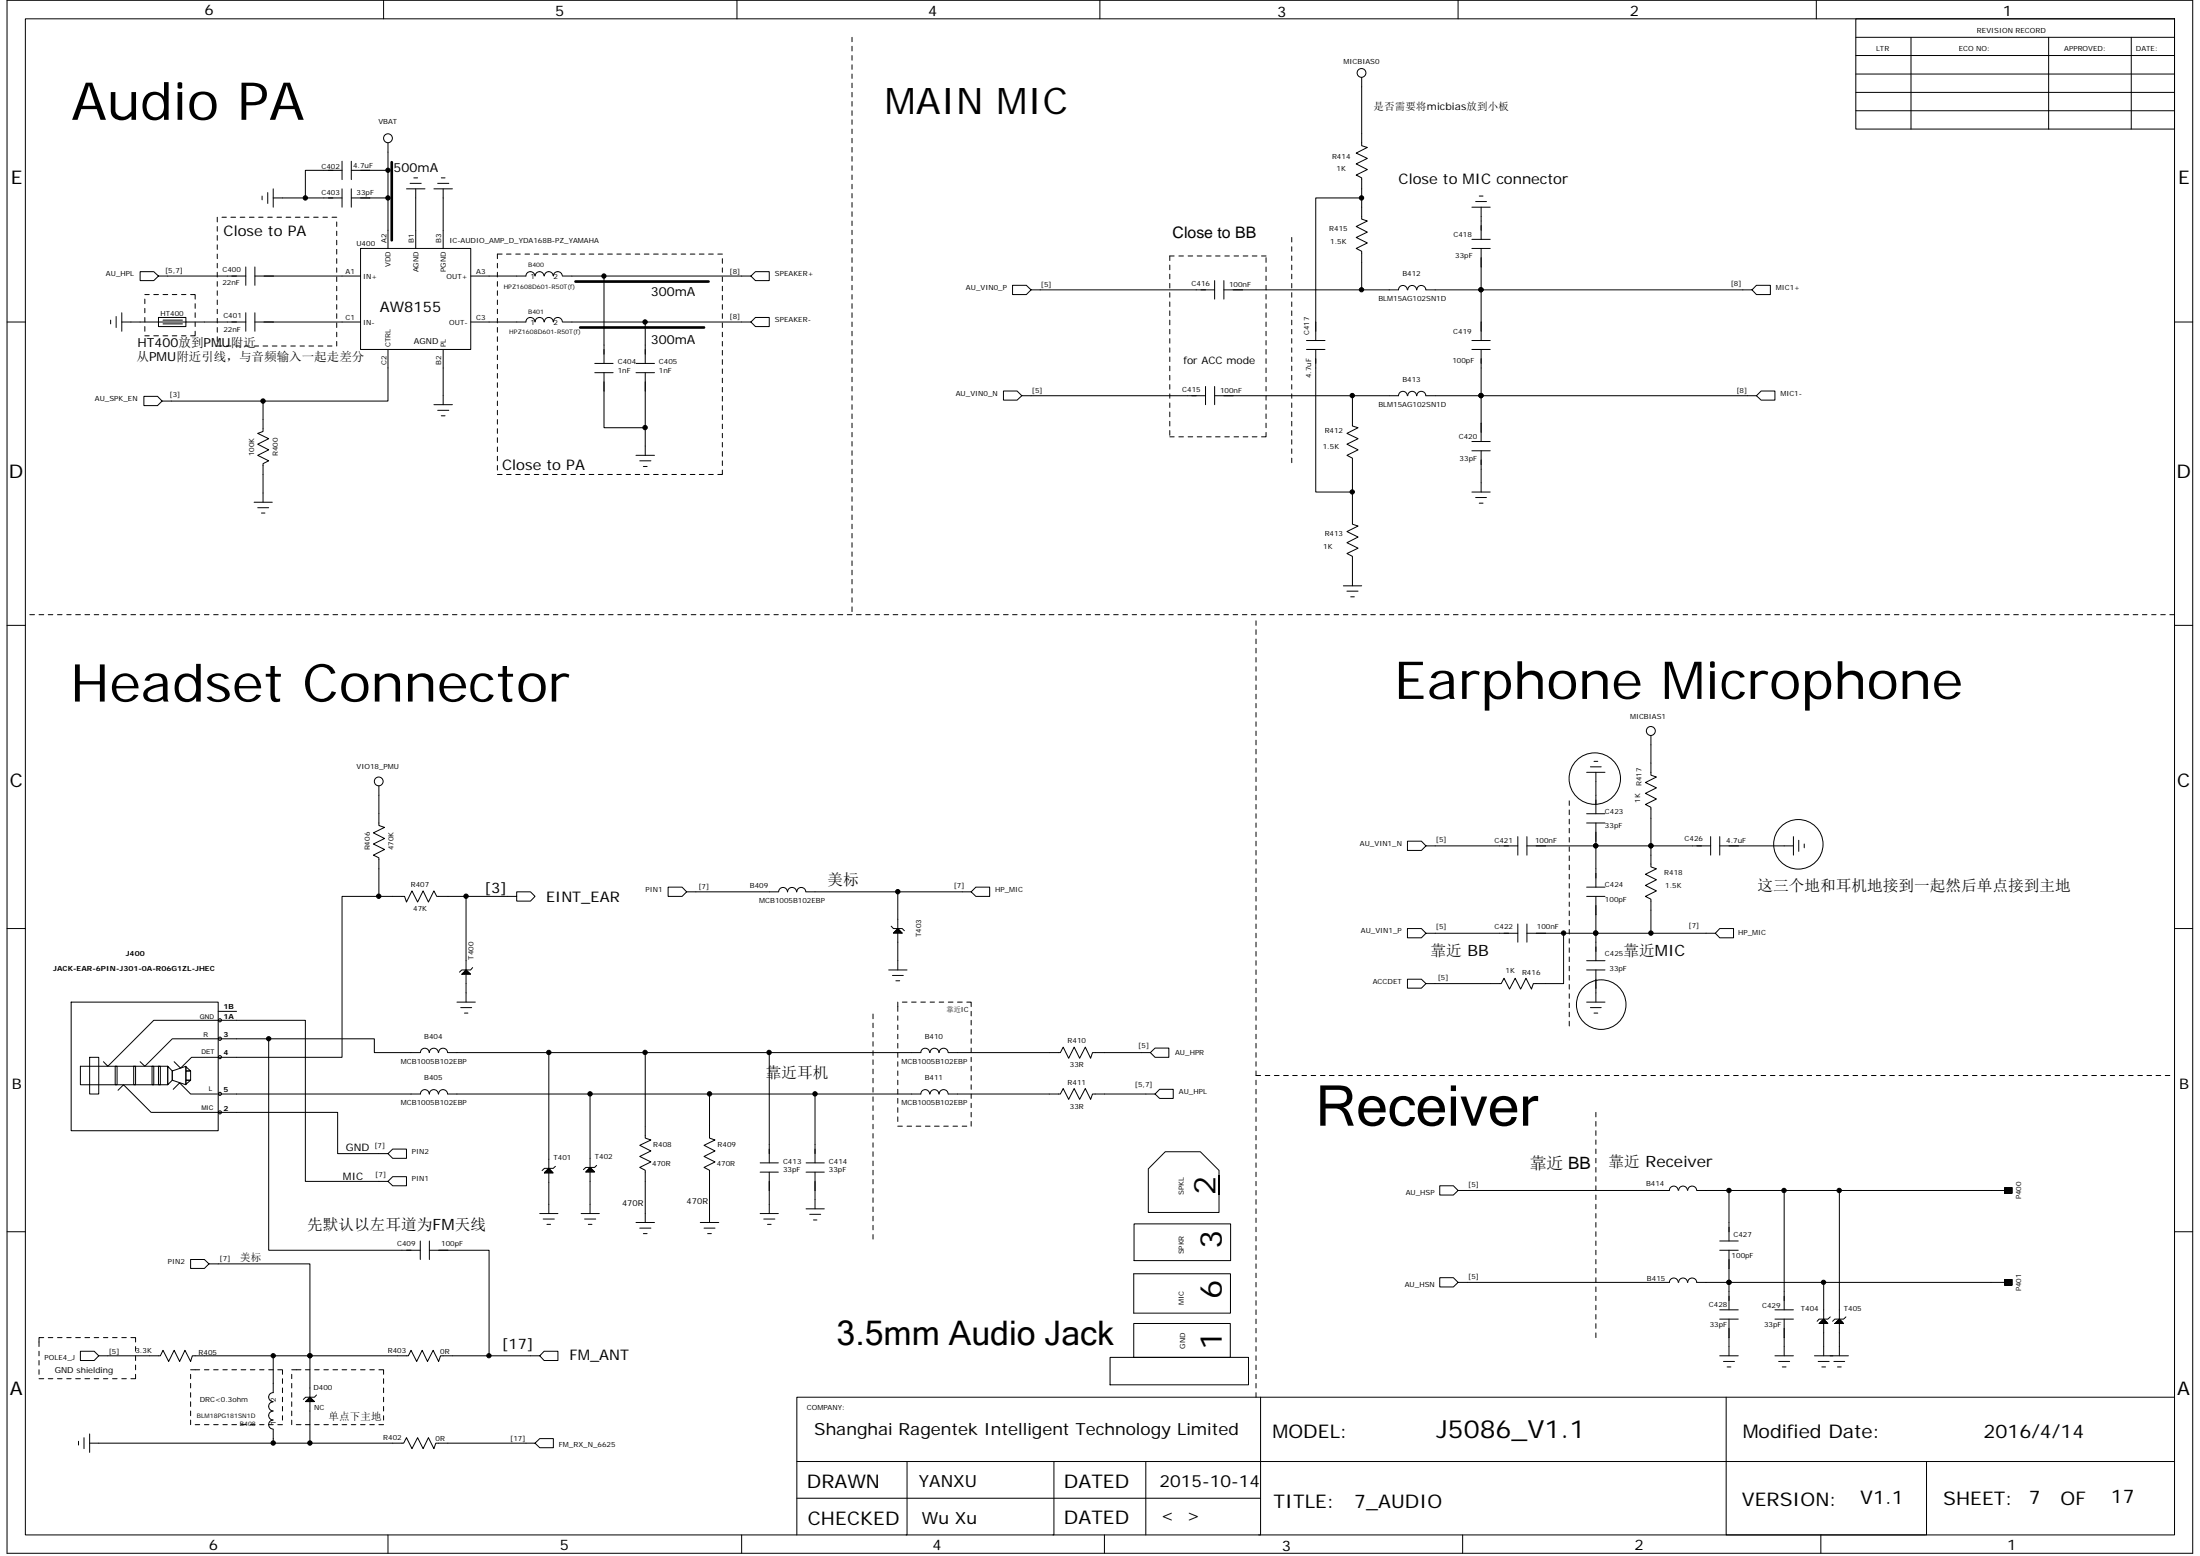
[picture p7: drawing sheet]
<svg xmlns="http://www.w3.org/2000/svg" width="297mm" height="210mm" viewBox="0 0 297 210" stroke-linecap="round" stroke-linejoin="round" font-family="sans-serif">
<g fill="none" stroke="#000" stroke-width=".14">
<path d="M.9 0h295.2v209.6h-295.2zM3.4 2.5h290.2v204.6h-290.2zM51.8 0v2.5M52.4 19.3v3.7h-5M99.5 0v2.5M115 5v.6M115 6.2v.7M115 7.5v.6M115 8.7v.7M115 10v.6M115 11.2v.6M115 12.5v.6"/>
<path d="M115 13.7v.6M115 14.9v.7M115 16.2v.6M115 17.4v.6M115 18.7v.6M115 19.9v.6M148.5 0v2.5M183.9 10.5v9.2l.7 .2-1.5 .8 1.5 .7-1.5 .7 1.5 .8-1.5 .7 .8 .4v2.7h-6.3v19.3M196.9 0v2.5M245.2 0v2.5M250.6 2.5h43v14.9h-43zM250.6 12.5h43"/>
<path d="M250.6 14.9h43M250.6 10h43M250.6 7.5h43M250.6 5h43M258 5v12.4M276.6 5v12.4M287.8 5v12.4M19.6 39.8h.5M20.8 39.8h.6M22 39.8h.6M23.3 39.8h.6M24.5 39.8h.6"/>
<path d="M25.7 39.8h.6v.6M29.3 29.3v.7M29.3 30.6v.6M29.3 31.8v.6M29.3 33v.7M29.3 34.3v.6M29.3 35.5v.7M29.3 36.7v.7M29.3 38v.6M29.3 39.2v.7M30 29.3h.6M31.2 29.3h.6"/>
<path d="M32.4 29.3h.7M33.2 37.3h-11.8l-.6 .6h-1.9v-1.2h1.9l.6 .6M33.2 36v2.5M33.7 29.3h.6M34.4 37.3h14.3M34.4 36v2.5M34.9 29.3h.6M35.4 26.5v.5M36.1 29.3h.7M36.1 26v1.5M36.9 25.5v2.5M36.9 26.7h4.3"/>
<path d="M37.4 29.3h.6M38.6 29.3h.7M39.9 29.3h.6M41.1 29.3h.6M42.4 29.3h.6M43.6 29.3h.6M44.8 29.3h.7M45.5 30v.6M45.5 31.2v.6M45.5 32.4v.6M45.5 33.7v.6M45.5 34.9v.6"/>
<path d="M45.5 36.2v.5M45.5 37.4v.6M45.5 38.6v.6M45.5 39.9v.6M46.2 23h-5v3.7h5M46.2 21.8v2.4M46.2 25.5v2.5M47.4 21.8v2.4M47.4 25.5v2.5M48.7 33.5h14.9v13.7h-14.9zM52.4 23v3.7h-5M52.4 26.7v6.8"/>
<path d="M54.9 25.5h2.5M55.4 24.7h1.5M55.9 24h.5M56.1 25.5v8M58.6 25.5h2.5M59.1 24.7h1.5M59.6 24h.5M59.8 25.5v8M67.2 35.5v.7M67.2 36.7v.7M67.2 38v.6M67.2 39.2v.7"/>
<path d="M67.8 34.3h-.6v.6M68.4 34.3h.6M69.6 34.3h.6M70.9 34.3h.6M71 37.2a.6 .6 0 0 1 .6-.5 .6 .6 0 0 1 .6 .5M71 37.3h-7.4M72.1 34.3h.6M72.3 37.2a.59 .59 0 0 1 .6-.5 .59 .59 0 0 1 .5 .5M73.3 34.3h.7M73.5 37.2a.59 .59 0 0 1 .6-.5 .59 .59 0 0 1 .6 .5 .62 .62 0 0 1 .6-.5 .62 .62 0 0 1 .6 .5M74.6 34.3h.6M75.8 34.3h.7"/>
<path d="M76 37.3h25.4l.6 .6h1.9v-1.2h-1.9l-.6 .6M77.1 34.3h.6M78.3 34.3h.6M79.5 34.3h.7M80.8 34.3h.6M81.6 37.3v11.7M82 34.3h.7M83.3 34.3h.6M84.5 34.3h.6M85.8 34.3h.6M87 34.3h.6M88.2 34.3h.7"/>
<path d="M89.5 34.3h.6M90.7 34.3h.6M92 34.3h.6M93.2 34.3h.6M94.4 34.3h.7M95.7 34.3h.6M96.9 34.3h.6M97.5 34.9v.6M97.5 36.2v.5M97.5 37.4v.6M97.5 38.6v.6M97.5 39.9v.6"/>
<path d="M115 21.1v.7M115 22.4v.6M115 23.6v.6M115 24.9v.6M115 26.1v.6M115 27.3v.7M115 28.6v.6M115 29.8v.6M115 31.1v.6M115 32.3v.6M115 33.5v.7M115 34.8v.6"/>
<path d="M115 36v.7M115 37.3v.6M115 38.5v.6M115 39.8v.6M139.2 39.1l-.6-.6h-1.9v1.3h1.9l.6-.7h24.8M157.9 35.8v.6M157.9 37v.6M157.9 38.2v.7M157.9 39.5v.6M158.5 34.5h-.6v.7M159.2 34.5h.6M160.4 34.5h.6"/>
<path d="M161.6 34.5h.7M162.9 34.5h.6M164 37.9v2.5M164.1 34.5h.6M165.2 39.1h23.6a.59 .59 0 0 1 .6-.6 .59 .59 0 0 1 .6 .6M165.2 37.9v2.5M165.4 34.5h.6M166.6 34.5h.6M167.8 34.5h.7M169.1 34.5h.6M170.3 34.5h.6M170.9 34.8v.6"/>
<path d="M170.9 36v.7M170.9 37.3v.6M170.9 38.5v.6M170.9 39.8v.6M174.4 32v.7M174.4 33.3v.6M174.4 34.5v.7M174.4 35.8v.6M174.4 37v.6M174.4 38.2v.7M174.4 39.5v.6M183.9 26.7v2.9l.7 .2-1.5 .8 1.5 .7-1.5 .7 1.5 .8-1.5 .7 .8 .4v5.2"/>
<path d="M190.1 39.1a.59 .59 0 0 1 .6-.6 .59 .59 0 0 1 .6 .6M191.3 39.1a.6 .6 0 0 1 .6-.6 .6 .6 0 0 1 .6 .6M198.7 32.3h2.5M198.7 33.5h2.5M198.7 28h2.5M199.2 27.2h1.5M199.7 26.5h.5M200 39.1h.1M200 33.5v12.5M200 28v4.3M236.6 39.1l.5-.6h1.9v1.3h-1.9l-.5-.7h-44.1M.9 43.5h2.5"/>
<path d="M14.9 43.2v.5M15.7 42.7v1.5M16.4 42.2v2.5M19.6 40.4v.6M19.6 41.6v.6M19.6 42.8v.7M19.6 44.1v.6M19.6 45.3h.5M20.8 45.3h.6M21.4 42.8h3.7v1.3h-3.7zM22 45.3h.6M22 43.2h2.6"/>
<path d="M22 43.7h2.6M23.3 45.3h.6M24.5 45.3h.6M26.3 41v.6M26.3 42.2v.6M26.3 43.5v.6M26.3 44.7v.6h-.6M29.3 40.5v.6M29.3 41.7v.6M29.3 43v.6M29.3 44.2v.6M29.3 45.4v.7"/>
<path d="M29.3 46.7h.7M30.6 46.7h.6M31.8 46.7h.6M33.1 46.7h.6M33.2 43.5h-16.8M33.2 42.2v2.5M34.3 46.7h.6M34.4 43.5h14.3M34.4 42.2v2.5M35.5 54.1h-13.6l-.6 .6h-1.9v-1.2h1.9l.6 .6M35.5 46.7h.6M36.8 46.7h.6"/>
<path d="M38 46.7h.6M39.3 46.7h.6M40.5 46.7h.6M41.7 46.7h.7M43 46.7h.6M44.2 46.7h.6M45.5 41.1v.6M45.5 42.3v.7M45.5 43.6v.6M45.5 44.8v.6M45.5 46.1v.6M52.4 47.2v6.9h-16.9v4.1l-.7 .3 1.5 .7-1.5 .7 1.5 .8-1.5 .7 1.5 .8-.8 .4v5.2"/>
<path d="M58.6 54.6h2.5M59.1 55.4h1.5M59.6 56.1h.5M59.8 47.2v7.4M67.2 40.5v.6M67.2 41.7v.6M67.2 43v.6M67.2 44.2v.6M67.2 45.4v.7M67.2 46.7v.6M67.2 47.9v.6M67.2 49.2v.6"/>
<path d="M67.2 50.4v.6M67.2 51.6v.7M67.2 52.9v.6M67.2 54.1v.6M67.2 55.4v.6M67.2 56.6v.6M67.2 57.8v.7M67.2 59.1v.6M72.2 43.4a.6 .6 0 0 0-.6-.6 .6 .6 0 0 0-.6 .6l-7.4 .1M72.3 43.4a.59 .59 0 0 1 .6-.6 .59 .59 0 0 1 .5 .6M73.5 43.4a.59 .59 0 0 1 .6-.6 .59 .59 0 0 1 .6 .6 .61 .61 0 0 1 .6-.6 .61 .61 0 0 1 .6 .6M76 43.5h25.4l.6 .6h1.9v-1.3h-1.9l-.6 .7"/>
<path d="M80.3 49h2.5M80.3 50.3h2.5M81.6 50.3v7.4h5.5v-7.4M85.9 49h2.5M85.9 50.3h2.5M87.1 43.5v5.5M87.1 57.7v3.7M97.5 41.1v.6M97.5 42.3v.7M97.5 43.6v.6M97.5 44.8v.6M97.5 46.1v.6"/>
<path d="M97.5 47.3v.6M97.5 48.5v.7M97.5 49.8v.6M97.5 51v.6M97.5 52.3v.6M97.5 53.5v.6M97.5 54.7v.7M97.5 56v.6M97.5 57.2v.6M97.5 58.5v.6M97.5 59.7v.6M115 41v.6"/>
<path d="M115 42.2v.6M115 43.5v.6M115 44.7v.6M115 46v.6M115 47.2v.6M115 48.4v.6M115 49.7v.6M115 50.9v.6M115 52.2v.6M115 53.4v.6M115 54.6v.6M115 55.9v.6"/>
<path d="M115 57.1v.6M115 58.4v.5M115 59.6v.6M138 53.4l-.7-.6h-1.8v1.2h1.8l.7-.6h24.8M157.9 40.7v.7M157.9 42v.6M157.9 43.2v.6M157.9 44.4v.7M157.9 45.7v.6M157.9 46.9v.6M157.9 48.2v.6M157.9 49.4v.6"/>
<path d="M157.9 50.7v.6M157.9 51.9v.6M157.9 53.1v.6M157.9 54.4v.6M157.9 55.6v.6M157.9 56.9v.6M157.9 58.1v.6M157.9 58.9h.6M159.2 58.9h.6M160.4 58.9h.6M161.6 58.9h.7M162.8 52.2v2.4"/>
<path d="M162.9 58.9h.6M164 53.4h24.8a.59 .59 0 0 1 .6-.6 .59 .59 0 0 1 .6 .6M164 52.2v2.4M164.1 58.9h.6M165.4 58.9h.6M166.6 58.9h.6M167.8 58.9h.7M169.1 58.9h.6M170.9 41v.6M170.9 42.2v.6M170.9 43.5v.6M170.9 44.7v.6"/>
<path d="M170.9 46v.6M170.9 47.2v.6M170.9 48.4v.6M170.9 49.7v.6M170.9 50.9v.6M170.9 52.2v.6M170.9 53.4v.6M170.9 54.6v.6M170.9 55.9v.6M170.9 57.1v.6M170.9 58.4v.5h-.6M174.4 40.7v.7"/>
<path d="M174.4 42v.6M174.4 43.2v.6M174.4 44.5v.6M174.4 45.7v.6M174.4 46.9v.6M174.4 48.2v.6M174.4 49.4v.6M174.4 50.7v.6M174.4 51.9v.6M174.4 53.1v.6M174.4 54.4v.6M174.4 55.6v.6"/>
<path d="M174.4 56.9v.6M174.4 58.1v.6M174.4 59.3v.6M176.4 47.2h2.5M176.4 46h2.5M177.6 47.2v19.2h5v4.3l.8 .3-1.5 .7 1.5 .8-1.5 .7 1.5 .8-1.5 .7 .7 .4v4M182.6 53.4v4.1l.8 .2-1.5 .8 1.5 .7-1.5 .7 1.5 .8-1.5 .7 .7 .4v4.6M190.1 53.4a.59 .59 0 0 1 .6-.6 .59 .59 0 0 1 .6 .6M191.3 53.4a.6 .6 0 0 1 .6-.6 .6 .6 0 0 1 .6 .6M198.7 47.2h2.5M198.7 46h2.5M198.7 59.6h2.5"/>
<path d="M200 53.4h.1M200 47.2v12.4M237.1 53.4l.7-.6h1.8v1.2h-1.8l-.7-.6h-44.6M293.6 43.5h2.5M34.3 67.8h2.5M34.8 68.5h1.5M35.3 69.2h.5M67.2 60.3v.6M67.2 61.6v.6M67.2 62.8v.6M67.2 64h.6M68.4 64h.6"/>
<path d="M69.6 64h.6M70.9 64h.6M72.1 64h.6M73.3 64h.7M74.6 64h.6M75.8 64h.7M77.1 64h.6M78.3 64h.6M79.5 64h.7M80.8 64h.6M82 64h.7M83.3 64h.6"/>
<path d="M84.5 64h.6M85.8 64h.6M85.9 61.4h2.5M86.4 62.2h1.5M86.9 62.9h.5M87 64h.6M88.2 64h.7M89.5 64h.6M90.7 64h.6M92 64h.6M93.2 64h.6M94.4 64h.7"/>
<path d="M95.7 64h.6M97.5 60.9v.7M97.5 62.2v.6M97.5 63.4v.6h-.6M115 60.8v.6M115 62.1v.6M115 63.3v.6M115 64.5v.7M115 65.8v.6M115 67v.6M115 68.3v.6M115 69.5v.6"/>
<path d="M115 70.7v.7M115 72v.6M115 73.2v.7M115 74.5v.6M115 75.7v.6M115 76.9v.7M115 78.2v.6M115 79.4v.6M174.4 60.6v.6M174.4 61.8v.6M181.4 79.1h2.5M181.9 79.8h1.5"/>
<path d="M198.7 60.8h2.5M198.7 66.4h2.5M199.2 67.1h1.5M199.7 67.9h.5M200 60.8v5.6M.9 84.4h2.5M4 83h.7M5.3 83h.6M6.5 83h.6M7.8 83h.6M9 83h.6M10.2 83h.7"/>
<path d="M11.5 83h.6M12.7 83h.6M14 83h.6M15.2 83h.6M16.4 83h.7M17.7 83h.6M18.9 83h.7M20.1 83h.7M21.4 83h.6M22.6 83h.7M23.9 83h.6M25.1 83h.6"/>
<path d="M26.3 83h.7M27.6 83h.6M28.8 83h.7M30.1 83h.6M31.3 83h.6M32.6 83h.6M33.8 83h.6M35 83h.6M36.3 83h.6M37.5 83h.6M38.8 83h.6M40 83h.6"/>
<path d="M41.2 83h.6M42.5 83h.6M43.7 83h.6M45 83h.6M46.2 83h.6M47.4 83h.6M48.7 83h.6M49.9 83h.6M51.2 83h.6M52.4 83h.6M53.6 83h.7M54.9 83h.6"/>
<path d="M56.1 83h.6M57.4 83h.6M58.6 83h.6M59.8 83h.7M61.1 83h.6M62.3 83h.6M63.6 83h.6M64.8 83h.6M66 83h.7M67.3 83h.6M68.5 83h.6M69.8 83h.6"/>
<path d="M71 83h.6M72.2 83h.7M73.5 83h.6M74.7 83h.6M76 83h.6M77.2 83h.6M78.5 83h.6M79.7 83h.6M80.9 83h.7M82.2 83h.6M83.4 83h.6M84.6 83h.7"/>
<path d="M85.9 83h.6M87.1 83h.7M88.4 83h.6M89.6 83h.6M90.8 83h.7M92.1 83h.6M93.3 83h.7M94.5 83h.7M95.8 83h.6M97 83h.7M98.3 83h.6M99.5 83h.6"/>
<path d="M100.8 83h.6M102 83h.6M103.2 83h.7M104.5 83h.6M105.7 83h.6M107 83h.6M108.2 83h.6M109.4 83h.6M110.7 83h.6M111.9 83h.6M113.2 83h.6M114.4 83h.6"/>
<path d="M115 80.7v.6M115 81.9v.6M115.6 83h.7M116.9 83h.6M118.1 83h.6M119.4 83h.6M120.6 83h.6M121.8 83h.7M123.1 83h.6M124.3 83h.6M125.6 83h.6M126.8 83h.6"/>
<path d="M128 83h.7M129.3 83h.6M130.5 83h.6M131.8 83h.6M133 83h.6M134.2 83h.7M135.5 83h.6M136.7 83h.6M138 83h.6M139.2 83h.6M140.5 83h.6M141.7 83h.6"/>
<path d="M142.9 83h.6M144.2 83h.6M145.4 83h.6M146.7 83h.6M147.9 83h.6M149.1 83h.7M150.4 83h.6M151.6 83h.6M152.9 83h.6M154.1 83h.6M155.3 83h.7M156.6 83h.6"/>
<path d="M157.8 83h.6M159 83h.7M160.3 83h.6M161.5 83h.7M162.8 83h.6M164 83h.6M165.2 83h.7M166.5 83h.6M167.7 83h.7M168.9 83h.7M169.6 83.8v.6M169.6 85v.6"/>
<path d="M169.6 86.2v.7M169.6 87.5v.6M169.6 88.7v.6M169.6 90v.6M169.6 91.2v.6M169.6 92.4v.7M169.6 93.7v.6M169.6 94.9v.6M169.6 96.2v.6M169.6 97.4v.6M169.6 98.7v.6M169.6 99.9v.6"/>
<path d="M170.2 83h.6M171.4 83h.7M172.7 83h.6M173.9 83h.6M175.2 83h.6M176.4 83h.6M177.6 83h.7M178.9 83h.6M180.1 83h.6M181.4 83h.6M182.4 80.5h.5M182.6 83h.6"/>
<path d="M183.9 83h.6M185.1 83h.6M186.3 83h.6M187.6 83h.6M188.8 83h.6M190 83h.7M191.3 83h.6M192.5 83h.6M193.8 83h.6M195 83h.6M196.2 83h.7M197.5 83h.6"/>
<path d="M198.7 83h.6M200 83h.6M201.2 83h.6M202.5 83h.6M203.7 83h.6M204.9 83h.7M206.2 83h.6M207.4 83h.6M208.7 83h.6M209.9 83h.6M211.1 83h.6M212.4 83h.6"/>
<path d="M213.6 83h.6M214.9 83h.6M216.1 83h.6M217.3 83h.6M218.6 83h.6M219.8 83h.6M221.1 83h.6M222.3 83h.6M222.9 99.3v5.3l.7 .3-1.4 .7 1.4 .7-1.4 .8 1.4 .7-1.4 .8 .7 .3v5.3M223.5 83h.7M224.8 83h.6M226 83h.6"/>
<path d="M227.2 83h.7M228.5 83h.6M229.7 83h.7M231 83h.6M232.2 83h.6M233.4 83h.7M234.7 83h.6M235.9 83h.7M237.1 83h.7M238.4 83h.6M239.6 83h.7M240.9 83h.6"/>
<path d="M242.1 83h.6M243.4 83h.6M244.6 83h.6M245.8 83h.7M247.1 83h.6M248.3 83h.6M249.6 83h.6M250.8 83h.6M252 83h.7M253.3 83h.6M254.5 83h.6M255.8 83h.6"/>
<path d="M257 83h.6M258.3 83h.6M259.5 83h.6M260.7 83h.6M262 83h.6M263.2 83h.6M264.5 83h.6M265.7 83h.6M266.9 83h.7M268.2 83h.6M269.4 83h.6M270.7 83h.6"/>
<path d="M271.9 83h.6M273.1 83h.7M274.4 83h.6M275.6 83h.6M276.9 83h.6M278.1 83h.6M279.3 83h.7M280.6 83h.6M281.8 83h.6M283.1 83h.6M284.3 83h.6M285.5 83h.6"/>
<path d="M286.8 83h.6M288 83h.6M289.3 83h.6M290.5 83h.6M291.7 83h.7M293 83h.6M293.6 84.4h2.5M51.2 106.1v5.3l.7 .3-1.5 .7 1.5 .8-1.5 .7 1.5 .7-1.5 .8 .8 .4v5.2h3.4l.3 .7 .7-1.5 .8 1.5 .7-1.5 .7 1.5 .8-1.5 .4 .8h3.9M169.6 101.1v.6M169.6 102.4v.6M169.6 103.6v.6M169.6 104.9v.6"/>
<path d="M169.6 106.1v.6M169.6 107.3v.6M169.6 108.6v.6M169.6 109.8v.6M169.6 111.1v.6M169.6 112.3v.6M169.6 113.5v.7M169.6 114.8v.6M169.6 116v.6M169.6 117.2v.7M169.6 118.5v.6M169.6 119.7v.7"/>
<path d="M192.5 114.2l-.6-.7h-1.9v1.3h1.9l.6-.6h12.4M204.9 112.9v2.5M206.2 114.2h16.7M206.2 112.9v2.5M211.9 108.1v.6M211.9 109.3v.6M211.9 110.6v.6M211.9 111.8v.6M211.9 113v.6M211.9 114.3v.6M211.9 115.5v.6M211.9 116.7v.7"/>
<path d="M211.9 118v.6M211.9 119.2v.6M214.2 109.8h2.5M214.2 111.1h2.5M214.2 119.7h2.5M214.2 104.2h2.5M214.7 103.5h1.5M215.2 102.7h.5M215.5 104.2v5.6M215.5 111.1v8.6M222.9 114.2v2.8l.7 .2-1.4 .8 1.4 .7-1.4 .8 1.4 .7-1.4 .8 .7 .3v4.6h-7.4M231 114.2h-8.1"/>
<path d="M231 112.9v2.5M232.2 114.2h9.9M232.2 112.9v2.5M242.1 112.9v2.5M242.9 113.4v1.5M243.6 113.9v.5M.9 125.3h2.5M9.6 135.2h19.9v17.4h-19.9zM29.5 136.5h2.4M51.2 121h-5v21.7h-20.3l-1.5 1.4-.9-.8M61.7 135.2h2.5M62.2 136h1.5"/>
<path d="M62.5 131.4h.9v.1M62.5 131.3v.2M62.6 131.5v-.2h.7v.2M62.7 131.5v-.4h.5v.4M62.7 136.7h.5M62.8 131h.3v.5M62.8 131v.5M62.9 130.9l.6 .6h-1.1zM62.9 130.9h.1M62.9 131.5v3.7M63.8 130.6l-.3 .3h-1.1l-.4 .3M69.8 121v.6h1.8l.6-.6-.6-.6h-1.8v.6h-6.9v10.5"/>
<path d="M92.7 120.4l-.6-.7h-1.9v1.3h1.9l.6-.6h1.3M94 120.4h11.1M105.1 120.4a.59 .59 0 0 1 .6-.6 .59 .59 0 0 1 .6 .6 .61 .61 0 0 1 .6-.6 .61 .61 0 0 1 .6 .6M107.6 120.4a.6 .6 0 0 1 .6-.6 .6 .6 0 0 1 .6 .6M108.8 120.4h22.3l.7 .6h1.8v-1.3h-1.8l-.7 .7M117.9 136.8v.7M117.9 138.1v.6M117.9 139.3v.6M120 130.9h2.5M120.3 125l.3 .3h1.2l.3 .3M120.5 131.6h1.5M120.7 125.9v-.1h1v.1"/>
<path d="M120.8 125.9v-.2h.8v.2M121 125.9v-.3h.5v.3M121 132.4h.5M121.1 125.9v-.5h.2v.5M121.2 120.4v10.5M121.2 135.2v1.3M121.2 137.1v.6M121.2 138.3v.6M121.2 139.6v.6M121.2 125.3h.1M121.2 125.3l.6 .6h-1.2zM121.8 135.2h.7"/>
<path d="M123.1 135.2h.6M124.3 135.2h.6M125.6 135.2h.6M126.8 135.2h.6M128 135.2h.7M129.3 135.2h.6M130.5 135.2h.6v.6M131.1 136.5v.6M131.1 137.7v.6M131.1 138.9v.7M169.6 121v.6M169.6 122.2v.6"/>
<path d="M169.6 123.4v.7M169.6 124.7v.6M169.6 125.9v.7M169.6 127.1v.7M169.6 128.4v.6M169.6 129.6v.7M169.6 130.9v.6M169.6 132.1v.6M169.6 133.3v.7M169.6 134.6v.6M169.6 135.8v.7M169.6 137.1v.6"/>
<path d="M169.6 138.3v.6M169.6 139.6v.6M192.5 125.9l-.6-.6h-1.9v1.3h1.9l.6-.7h12.4M204.9 124.7v2.4M206.2 124.7v2.4M206.2 125.9h9.3M211.1 125.9v6.8h-4.1l-.2 .8-.8-1.5-.7 1.5-.7-1.5-.8 1.5-.7-1.5-.4 .7h-10.2l-.6 .7h-1.9v-1.3h1.9l.6 .6M211.9 120.5v.6M211.9 121.7v.6M211.9 122.9v.7M211.9 124.2v.6M211.9 125.4v.6"/>
<path d="M211.9 126.7v.6M211.9 127.9v.6M211.9 129.1v.7M211.9 130.4v.6M211.9 131.6v.7M211.9 132.9v.6M211.9 134.1v.6M211.9 135.4v.6M211.9 136.6v.6M211.9 137.8v.7M214.2 121h2.5M214.2 129.6h2.5"/>
<path d="M214.2 130.9h2.5M214.2 135.2h2.5M214.7 136h1.5M215.2 136.7h.5M215.5 125.9h.1M215.5 121v8.6M215.5 130.9v4.3M231.6 125.9l.6 .7h1.9v-1.3h-1.9l-.6 .6h-8.7M293.6 125.3h2.5M10.9 143.9h11.7v2.5h-11.7zM12.1 142.7h1.2v4.9h-1.2zM14 143.3l.6 .6 6.2-6.2h20.4v21.7h11.2l.6 .6h1.9v-1.2h-1.9l-.6 .6"/>
<path d="M15.6 143.9h.2v2.5h-.2zM15.9 147.1l.8-.7 3.7 3.7h9.3M18.1 143.9h.2v2.5h-.2zM18.9 143.3l.7 .6 3.7-3.7h13v28.5h20.4M20.5 143.9h.3v2.5h-.3zM21.4 143.9h.3v2.5h-.3zM22.6 143.9l.7 .6v1.3l-.7 .6zM23.3 144.5l1.8-.6v2.5l-1.8-.6zM23.4 147l.9-.9 1.4 1.5h3.6M25.1 145.8h.6l-.6 .5zM25.1 144l.6 .5h-.6zM25.1 144.5h.6v1.3h-.6z"/>
<path d="M29.5 150.1h16.1v5.6h6.8l.6 .6h1.9v-1.2h-1.9l-.6 .6M29.5 140h.3v.3l-.1 .1-.2-.1zM36.3 140.2h14.2v1.8h6.2M56.7 147.6h-27.2M56.8 142a.59 .59 0 0 1 .6-.5 .59 .59 0 0 1 .6 .5 .61 .61 0 0 1 .6-.5 .61 .61 0 0 1 .6 .5M56.8 147.6a.59 .59 0 0 1 .6-.6 .59 .59 0 0 1 .6 .6 .61 .61 0 0 1 .6-.6 .61 .61 0 0 1 .6 .6M59.2 142a.6 .6 0 0 1 .6-.5 .6 .6 0 0 1 .6 .5M59.2 147.6a.6 .6 0 0 1 .6-.6 .6 .6 0 0 1 .6 .6M60.5 142h26.6M60.5 147.6h49.5M73.6 158.3v-.1h1v.1M73.7 158.3v-.2h.8v.2"/>
<path d="M73.8 157.9h.5v.4M73.8 157.9v.4M74 157.8h.2v.5M74 157.8v.5M74.1 142v21.8M74.1 157.7l.6 .6h-1.2zM74.1 157.7h.1M75 157.4l-.3 .3h-1.2l-.3 .3M79.2 158.2v-.1h1v.1M79.3 157.9h.7v.3M79.3 157.9v.3M79.4 157.8h.5v.4"/>
<path d="M79.4 157.8v.4M79.5 157.7h.3v.5M79.5 157.6v.6M79.7 147.6v16.2M79.7 157.5l.6 .7h-1.2zM79.7 157.5h.1M80.6 157.3l-.3 .2h-1.2l-.3 .3M87.1 142v11.6l.8 .2-1.5 .8 1.5 .7-1.5 .8 1.5 .7-1.5 .7 .7 .4v7.1M87.1 142h37.2a.59 .59 0 0 1 .6-.5 .59 .59 0 0 1 .6 .5M95.8 147.6v6l.7 .2-1.4 .8 1.4 .7-1.4 .8 1.4 .7-1.4 .7 .7 .4v7.1M102.6 156.9h2.5M102.6 158.2h2.5"/>
<path d="M103.9 142v14.9M103.9 158.2v5.6M108.8 156.9h2.5M108.8 158.2h2.5M110 158.2v4.9M117.9 140.6v.6M117.9 141.8v.6M117.9 143v.7M117.9 144.3v.6M117.9 145.5v.6M117.9 146.8v.6M117.9 148v.6"/>
<path d="M117.9 149.2v.7M117.9 150.5v.6M117.9 151.7v.6M117.9 153v.6M117.9 154.2v.6M117.9 155.4v.7M117.9 156.7v.6M117.9 157.9v.7M117.9 159.2v.6M121.2 140.8v.6M121.2 142v.7M121.2 143.3v.6"/>
<path d="M121.2 144.5v.6M121.2 145.8v.6M121.2 147v.6M121.2 148.2v.7M121.2 149.5v.6M121.2 150.7v.6M121.2 152h.6M122.5 152h.6M123.7 152h.6M124.9 152h.7M125.5 147.6a.59 .59 0 0 0-.6-.6 .59 .59 0 0 0-.6 .6h-14.3v9.3M125.6 142a.59 .59 0 0 1 .6-.5 .59 .59 0 0 1 .6 .5"/>
<path d="M125.6 147.6a.59 .59 0 0 1 .6-.6 .59 .59 0 0 1 .6 .6M126.2 152h.6M126.8 142a.6 .6 0 0 1 .6-.5 .6 .6 0 0 1 .6 .5M126.8 147.6a.6 .6 0 0 1 .6-.6 .6 .6 0 0 1 .6 .6M127.4 152h.6M128 142h15.2l.3-.7 .8 1.5 .7-1.5 .8 1.5 .7-1.5 .8 1.5 .2-.8h7.8l.7 .7h1.8v-1.3h-1.8l-.7 .6M128 147.6h15.2l.3-.7 .8 1.5 .7-1.5 .8 1.5 .7-1.5 .8 1.5 .2-.8h8.5l.6 .6h1.8v-1.2h-1.8l-.6 .6M128.7 152h.6M129.9 152h.6M131.1 140.2v.6M131.1 141.4v.6M131.1 142.7v.6"/>
<path d="M131.1 143.9v.6M131.1 145.1v.7M131.1 146.4v.6M131.1 147.6v.6M131.1 148.9v.6M131.1 150.1v.6M131.1 151.3v.7M157.3 155.4h4.8l2.5 2.5v5.7h-9.6v-5.9zM169.6 149.5v.6M169.6 150.7v.6M169.6 152v.6M169.6 153.2v.6"/>
<path d="M169.6 154.4v.7M169.6 155.7v.6M169.6 156.9v.6M169.6 158.2v.6M169.6 159.4v.6M169.6 144.5v.6h.6M169.6 140.8v.6M169.6 142v.7M169.6 143.3v.6M169.6 145.8v.6M169.6 147v.6M169.6 148.2v.7"/>
<path d="M170.8 145.1h.6M172.1 145.1h.6M173.3 145.1h.6M174.5 145.1h.7M175.8 145.1h.6M177 145.1h.6M178.3 145.1h.6M179.5 145.1h.6M180.7 145.1h.7M182 145.1h.6M183.2 145.1h.7M184.5 145.1h.6"/>
<path d="M185.7 145.1h.6M186.9 145.1h.7M188.2 145.1h.6M189.4 145.1h.6M190.7 145.1h.6M191.9 145.1h.6M193.1 145.1h.7M194.4 145.1h.6M195.6 145.1h.6M196.9 145.1h.6M198.1 145.1h.6M199.3 145.1h.7"/>
<path d="M200.6 145.1h.6M201.8 145.1h.7M203.1 145.1h.6M204.3 145.1h.6M205.6 145.1h.6M206.8 145.1h.6M208 145.1h.7M209.3 145.1h.6M210.5 145.1h.6M211.7 145.1h.7M213 145.1h.6M214.2 145.1h.7"/>
<path d="M215.5 145.1h.6M215.5 150.1v.6M215.5 151.3v.7M215.5 152.6v.6M215.5 153.8v.6M215.5 155.1v.6M215.5 156.3v.6M215.5 157.5v.7M215.5 158.8v.6M216.7 145.1h.6M218 145.1h.6M219.2 145.1h.6"/>
<path d="M220.4 145.1h.7M221.7 145.1h.6M222.9 145.1h.6M224.2 145.1h.6M225.4 145.1h.6M226.6 145.1h.6M227.9 145.1h.6M229.1 145.1h.6M230.4 145.1h.6M231.6 145.1h.6M232.8 145.1h.6M234.1 145.1h.6"/>
<path d="M235.3 145.1h.6M236.6 145.1h.5M237.8 145.1h.6M239 145.1h.6M240.3 145.1h.6M241.5 145.1h.6M242.7 145.1h.7M244 145.1h.6M245.2 145.1h.6M246.5 145.1h.6M247.7 145.1h.6M248.9 145.1h.7"/>
<path d="M250.2 145.1h.6M251.4 145.1h.6M252.7 145.1h.6M253.9 145.1h.6M255.1 145.1h.7M256.4 145.1h.6M257.6 145.1h.7M258.9 145.1h.6M260.1 145.1h.6M261.3 145.1h.7M262.6 145.1h.6M263.8 145.1h.7"/>
<path d="M265.1 145.1h.6M266.3 145.1h.6M267.6 145.1h.6M268.8 145.1h.6M270 145.1h.7M271.3 145.1h.6M272.5 145.1h.6M273.8 145.1h.6M275 145.1h.6M276.2 145.1h.7M277.5 145.1h.6M278.7 145.1h.6"/>
<path d="M280 145.1h.6M281.2 145.1h.6M282.4 145.1h.7M283.7 145.1h.6M284.9 145.1h.6M286.1 145.1h.7M287.4 145.1h.6M288.6 145.1h.7M289.9 145.1h.6M291.1 145.1h.6M292.4 145.1h.6M.9 166.2h2.5"/>
<path d="M28.2 170.6l-.6-.6h-1.9v1.2h1.9l.6-.6h13.6v12.4M56.7 167.5v2.5M58 168.7h8v14.3h-6.5l-.3 .7-.7-1.5-.8 1.5-.7-1.5-.7 1.5-.8-1.5-.4 .8h-13.3M58 167.5v2.5M72.9 163.8h2.4M73.3 164.5h1.5M73.8 165.2h.5M78.5 163.8h2.4M78.9 164.5h1.5M79.4 165.2h.5M85.9 165h2.5M86.4 165.7h1.5"/>
<path d="M86.9 166.5h.5M94.5 165h2.5M95.1 165.7h1.4M95.5 166.5h.6M102.6 163.8h2.5M103.1 164.5h1.5M103.6 165.2h.5M108.8 163.1h2.5M109.3 163.9h1.5M109.8 164.6h.5M117.9 160.4v.6M117.9 161.6v.7"/>
<path d="M117.9 162.9v.6M117.9 164.1v.7M117.9 165.4v.6M117.9 166.6v.6M153.1 178.6h13v4.6h-13zM153.1 171.9h13v5.3h-13zM153.1 165.2h13.1v4.9h-13.1zM169.6 160.7v.6M169.6 161.9v.6M169.6 163.1v.7M169.6 164.4v.6M169.6 165.6v.6"/>
<path d="M169.6 166.9v.6M169.6 168.1v.6M169.6 169.3v.7M169.6 170.6v.6M169.6 171.8v.6M169.6 173.1v.6M169.6 174.3v.6M169.6 175.5v.6M169.6 176.8v.6M169.6 178v.6M169.6 179.3v.6M196.9 173.1l-.7-.7h-1.8v1.3h1.8l.7-.6h28.5a.59 .59 0 0 1 .6-.6 .59 .59 0 0 1 .6 .6"/>
<path d="M196.9 160.7l-.7-.7h-1.8v1.3h1.8l.7-.6h28.5M215.5 160v.7M215.5 161.3v.6M215.5 162.5v.6M215.5 163.8v.6M215.5 165v.6M215.5 166.2v.7M215.5 167.5v.6M215.5 168.7v.6M215.5 170v.6M215.5 171.2v.6M215.5 172.4v.7"/>
<path d="M215.5 173.7v.6M215.5 174.9v.6M215.5 176.1v.7M215.5 177.4v.6M215.5 178.6v.7M215.5 179.9v.6M225.4 160.6a.59 .59 0 0 1 .6-.5 .59 .59 0 0 1 .6 .5M226.6 160.6a.59 .59 0 0 1 .6-.5 .59 .59 0 0 1 .6 .5M226.6 173.1a.59 .59 0 0 1 .6-.6 .59 .59 0 0 1 .6 .6M227.9 160.6a.6 .6 0 0 1 .6-.5 .6 .6 0 0 1 .6 .5M229.1 160.7h42.5M232.2 176.8h2.5"/>
<path d="M232.2 178h2.5M232.2 167.5h2.5M232.2 168.7h2.5M233.4 160.7v6.8M233.4 168.7v4.4h-4.3a.6 .6 0 0 0-.6-.6 .6 .6 0 0 0-.6 .6M233.4 178v5M239.6 176.8h2.5M239.6 178h2.5M240.9 160.7v16.1M240.9 178v5M245.6 178.6l.6-.6 .6 .6zM245.7 178.5v.1"/>
<path d="M245.7 178.5h1v.1M245.8 178.4v.2M245.8 178.4h.8v.2M246 178.6v-.3h.5v.3M246.1 178.6v-.5h.3v.5M246.2 178h.1M246.2 173.1v9.9M247.1 177.7l-.3 .3h-1.2l-.3 .3M247.7 178.6l.6-.6 .6 .6zM247.8 178.5v.1M247.8 178.5h1v.1M248 178.4v.2"/>
<path d="M248 178.4h.7v.2M248.1 178.6v-.3h.5v.3M248.2 178.6v-.5h.3v.5M248.3 178h.1M248.3 160.7v22.3M249.2 177.7l-.3 .3h-1.2l-.3 .3M270.7 160.3h.9v.7h-.9v-.7h.9v.7h-.9zM270.7 172.7h.9v.7h-.9v-.7h.9v.7h-.9zM270.7 160.9h.9M270.7 160.8h.9M270.7 160.5h.9M270.7 160.4h.9"/>
<path d="M270.7 173.3h.9M270.7 173.2h.9M270.7 172.9h.9M270.7 172.8h.9M270.8 160.3v.7M270.8 172.7v.7M270.9 160.3v.7M270.9 172.7v.7M271 160.3v.7M271 172.7v.7M271.1 160.3v.7M271.1 172.7v.7"/>
<path d="M271.3 160.3v.7M271.3 172.7v.7M271.4 160.3v.7M271.4 172.7v.7M271.5 160.3v.7M271.5 172.7v.7M271.6 173.1h-38.2v3.7M293.6 166.2h2.5M5.3 182.4v.6M5.3 183.6v.6M5.3 184.8v.7M5.3 186.1h.6"/>
<path d="M5.9 180.5h-.6v1.2M6.5 180.5h.6M6.5 186.1h.6M7.8 180.5h.6M7.8 186.1h.6M9 180.5h.6M9 186.1h.6M10.2 180.5h.7M10.2 186.1h.7M10.6 194.5v.5M11.3 194v1.5M11.5 180.5h.6"/>
<path d="M11.5 186.1h.6M12.1 193.5v2.5M12.7 180.5h.6M12.7 186.1h.6M14 180.5h.6M14 186.1h.6M15.2 180.5h.6M15.2 186.1h.6M16.4 180.5h.7M16.4 186.1h.7M17.7 180.5h.6v.6M18.3 181.7v.7"/>
<path d="M18.3 183v.6M18.3 184.2v.6M18.3 185.5v.6h-.6M25.7 184.8h1.3M25.7 185.5v.6M25.7 186.7v.6M25.7 187.9v.7M25.7 189.2v.6M25.7 190.4v.7M25.7 191.6v.7M26.3 192.3h.7M27.6 192.3h.6"/>
<path d="M27.6 184.8h.6M28.8 192.3h.7M28.8 184.8h.7M30.1 184.8h.6M30.1 192.3h.6M31.3 184.8h.6M31.3 192.3h.6M32.6 184.8h.6M32.6 192.3h.6M33.8 184.8h.6M33.8 192.3h.6M35 184.8h.6"/>
<path d="M35 192.3h.6M36.3 184.8h.6M36.3 192.3h.6M36.9 191.6a.6 .6 0 0 0-.6 .6 .6 .6 0 0 0 .6 .6M36.9 190.4a.59 .59 0 0 0-.6 .6 .59 .59 0 0 0 .6 .6M36.9 189.2a.6 .6 0 0 0-.6 .6 .6 .6 0 0 0 .6 .6M36.9 187.9a.6 .6 0 0 0-.6 .6 .6 .6 0 0 0 .6 .6M36.9 183h-10.9l-.3 .7-.7-1.5-.7 1.5-.8-1.5-.7 1.5-.8-1.5-.3 .8h-8.4l-.6 .6h-1.8v-1.2h1.8l.6 .6M36.9 192.9v1.9M37.5 184.8h.6v.7M37.5 192.3h.6M38.1 186.1v.6"/>
<path d="M38.1 187.3v.6M38.1 188.6v.6M38.1 189.8v.6M38.1 191.1v.5M39.4 184.8h1.2M39.4 185.5v.6M39.4 186.7v.6M39.4 187.9v.7M39.4 189.2v.6M39.4 190.4v.7M39.4 191.6v.7M40 192.3h.6"/>
<path d="M41.2 184.8h.6M41.2 192.3h.6M41.4 189.1v-.1h1v.1M41.5 189.1v-.2h.7v.2M41.6 188.8h.5v.3M41.6 188.8v.3M41.7 188.7h.3v.4M41.7 188.7v.4M41.8 183h-4.9v4.9M41.8 183v11.8M41.8 188.6l.7 .5h-1.2zM41.8 188.6h.1"/>
<path d="M42.5 184.8h.6M42.5 192.3h.6M42.7 188.3l-.2 .3h-1.2l-.3 .2M43.7 184.8h.6M43.7 192.3h.6M45 184.8h.6M45 192.3h.6M46.2 184.8h.6M46.2 192.3h.6M47.4 184.8h.6M47.4 192.3h.6M48.7 184.8h.6"/>
<path d="M48.7 192.3h.6M49.9 184.8h.6M49.9 192.3h.6M51.2 184.8h.6v.7M51.2 192.3h.6M51.8 186.1v.6M51.8 187.3v.6M51.8 188.6v.6M51.8 189.8v.6M51.8 191.1v.5M66 183h6.9l.6 .6h1.8v-1.2h-1.8l-.6 .6M72.2 194.8l.7-.7h1.8v1.3h-1.8l-.7-.6h-13.4l-.2 .7-.8-1.5-.7 1.5-.7-1.5-.8 1.5-.7-1.5-.4 .8h-42.4"/>
<path d="M107.6 197.2h186M122.5 197.2v9.9h-.2M142.3 197.2v9.9h-.1M149.9 183.2h18.7v3.7h-18.7zM154.7 197.2v9.9M169.6 180.5v.6M169.6 181.7v.7M169.6 183v.6M169.6 184.2v.6M169.6 185.5v.6M169.6 186.7v.6M169.6 187.9v.7"/>
<path d="M170.2 188.6v18.5h-.3M232.2 183h2.5M232.7 183.7h1.5M233.1 188.6v18.5h26.9M233.2 184.5h.5M239.6 183h2.5M240.2 183.7h1.4M240.6 184.5h.5M245.5 183.7h1.5M246 184.5h.5M247.6 183.7h1.5M248.1 184.5h.5"/>
<path d="M249.6 183h-4.6M260.1 197.2v9.9M293.6 188.6h-186v18.5M52.4 207.1v2.5M100.1 207.1v2.5M107.6 202.2h62.6M149.1 207.1v2.5M197.5 207.1v2.5M245.8 207.1v2.5"/>
<circle cx="52.4" cy="18.7" r=".6"/>
<circle cx="183.8" cy="9.8" r=".59"/>
<circle cx="222.9" cy="98.6" r=".61"/>
<circle cx="51.1" cy="105.5" r=".59"/>
<circle cx="215.3" cy="105.1" r="3.5"/>
<circle cx="242.8" cy="113.9" r="3.3"/>
<circle cx="29.7" cy="137.7" r=".21"/>
<circle cx="216.2" cy="135.6" r="3.3"/>
<circle cx="29.7" cy="150.1" r=".21"/>
<circle cx="29.7" cy="147.6" r=".21"/>
<circle cx="29.7" cy="142.7" r=".21"/>
</g>
<path d="M52.9 21.9v10.5M77.7 38h18M78.3 44.2h16.8" fill="none" stroke="#000" stroke-width=".36"/>
<path d="M164.6 158.7v2.6" fill="none" stroke="#000" stroke-width=".23"/>
<g fill="#000" stroke="#000" stroke-width=".14">
<circle cx="41.2" cy="26.7" r=".3"/>
<circle cx="52.4" cy="26.7" r=".3"/>
<circle cx="52.4" cy="23" r=".29"/>
<circle cx="81.5" cy="37.3" r=".29"/>
<circle cx="183.8" cy="26.7" r=".3"/>
<circle cx="183.8" cy="39.1" r=".29"/>
<circle cx="200" cy="39.1" r=".29"/>
<circle cx="35.5" cy="54.1" r=".3"/>
<circle cx="87.1" cy="43.5" r=".3"/>
<circle cx="87.1" cy="57.7" r=".3"/>
<circle cx="182.6" cy="53.4" r=".3"/>
<circle cx="200" cy="53.4" r=".3"/>
<circle cx="182.6" cy="66.4" r=".29"/>
<circle cx="215.5" cy="114.1" r=".29"/>
<circle cx="222.9" cy="114.1" r=".29"/>
<circle cx="51.1" cy="120.9" r=".3"/>
<circle cx="62.9" cy="120.9" r=".3"/>
<circle cx="121.2" cy="120.3" r=".3"/>
<circle cx="211.1" cy="125.9" r=".3"/>
<circle cx="215.5" cy="125.9" r=".3"/>
<circle cx="222.9" cy="125.9" r=".3"/>
<circle cx="36.3" cy="140.2" r=".29"/>
<circle cx="74.1" cy="142" r=".3"/>
<circle cx="79.7" cy="147.6" r=".3"/>
<circle cx="87.1" cy="142" r=".3"/>
<circle cx="95.8" cy="147.6" r=".3"/>
<circle cx="103.8" cy="142" r=".3"/>
<circle cx="110" cy="147.6" r=".3"/>
<circle cx="233.4" cy="160.7" r=".3"/>
<circle cx="233.4" cy="173" r=".29"/>
<circle cx="240.9" cy="160.7" r=".3"/>
<circle cx="246.2" cy="173" r=".29"/>
<circle cx="248.3" cy="160.7" r=".3"/>
<circle cx="36.9" cy="194.7" r=".3"/>
<circle cx="36.9" cy="183" r=".29"/>
<circle cx="41.8" cy="194.7" r=".3"/>
<circle cx="41.8" cy="183" r=".29"/>
<circle cx="66" cy="183" r=".29"/>
</g>
<text font-size="7.6" x="177.6" y="151.9">Receiver</text>
<g font-size="7.1">
<text x="9.6" y="16.2">Audio PA</text>
<text x="9.5" y="94.7">Headset Connector</text>
<text x="188.2" y="94.3">Earphone Microphone</text>
</g>
<text font-size="4.9" x="119.5" y="15.3">MAIN MIC</text>
<text font-size="4.6" x="113" y="181.5">3.5mm Audio Jack</text>
<g font-size="4.1">
<text x="164.1" y="161.3" transform="rotate(-90 164.1 161.3)">2</text>
<text x="165" y="168.5" transform="rotate(-90 165 168.5)">3</text>
<text x="165" y="175.4" transform="rotate(-90 165 175.4)">6</text>
<text x="165" y="182.2" transform="rotate(-90 165 182.2)">1</text>
</g>
<text font-size="3.4" x="193.9" y="194.1">J5086_V1.1</text>
<g font-size="2.5">
<text x="1.5" y="24.9">E</text>
<text x="294.1" y="24.9">E</text>
<text x="1.2" y="64.5">D</text>
<text x="293.9" y="64.5">D</text>
<text x="1.3" y="106.2">C</text>
<text x="294" y="106.2">C</text>
<text x="1.3" y="188.3">A</text>
<text x="294" y="188.3">A</text>
<text x="171.8" y="194">MODEL:</text>
<text x="235.3" y="194">Modified Date:</text>
<text x="267.8" y="194">2016/4/14</text>
<text x="108.9" y="200.8">DRAWN</text>
<text x="143.7" y="200.8">DATED</text>
<text x="172" y="203.6">TITLE:</text>
<text x="182.9" y="203.6">7_AUDIO</text>
<text x="235.2" y="203.2">VERSION:</text>
<text x="251.2" y="202.9">V1.1</text>
<text x="262.4" y="203.1">SHEET:</text>
<text x="273.9" y="202.9">7</text>
<text x="278.2" y="203.1">OF</text>
<text x="285" y="202.8">17</text>
<text x="109.1" y="205.8">CHECKED</text>
<text x="143.7" y="205.7">DATED</text>
</g>
<g font-size="2.3">
<text x="206.5" y="157.8">靠近 BB</text>
<text x="109.9" y="193.6">Shanghai Ragentek Intelligent Technology Limited</text>
<text x="124.1" y="200.7">YANXU</text>
<text x="156.6" y="200.7">2015-10-14</text>
<text x="124.5" y="205.7">Wu Xu</text>
<text x="156.7" y="205.3">&lt;</text>
<text x="160.2" y="205.3">&gt;</text>
</g>
<g font-size="2.1">
<text x="158.3" y="32.2">Close to BB</text>
<text x="111.7" y="119.5">美标</text>
<text x="237.3" y="120.2">这三个地和耳机地接到一起然后单点接到主地</text>
<text x="193.1" y="129">靠近 BB</text>
<text x="219.2" y="129">靠近MIC</text>
<text x="103.4" y="145.5">靠近耳机</text>
<text x="217.2" y="157.5">靠近 Receiver</text>
<text x="41.5" y="166">先默认以左耳道为FM天线</text>
</g>
<g font-size="2">
<text x="27.6" y="2">6</text>
<text x="75" y="2.2">5</text>
<text x="125.3" y="2.2">4</text>
<text x="172.4" y="2.3">3</text>
<text x="220.1" y="2.2">2</text>
<text x="270.4" y="2.2">1</text>
<text x="188.8" y="24.9">Close to MIC connector</text>
<text x="30.2" y="31.8">Close to PA</text>
<text x="51.3" y="42.1">AW8155</text>
<text x="67.8" y="63.4">Close to PA</text>
<text x="65.4" y="120.5">[3]</text>
<text x="73.7" y="121.7">EINT_EAR</text>
<text x="1.6" y="146.9">B</text>
<text x="294.2" y="146.9">B</text>
<text x="67.8" y="182">[17]</text>
<text x="76.9" y="183.5">FM_ANT</text>
<text x="28.2" y="209.1">6</text>
<text x="75.6" y="209.2">5</text>
<text x="125.9" y="209.2">4</text>
<text x="173.1" y="209.4">3</text>
<text x="220.7" y="209.2">2</text>
<text x="271" y="209.2">1</text>
</g>
<g font-size="1.7">
<text x="53.1" y="23.2">500mA</text>
<text x="87.9" y="40">300mA</text>
<text x="18.6" y="46.8">HT400放到PMU附近</text>
<text x="87.9" y="46.4">300mA</text>
<text x="18.4" y="48.7">从PMU附近引线，与音频输入一起走差分</text>
</g>
<g font-size="1.4">
<text x="185.5" y="14.8">是否需要将micbias放到小板</text>
<text x="159.8" y="49.2">for ACC mode</text>
<text x="46.7" y="155.3">GND</text>
<text x="46.3" y="159.2">MIC</text>
<text x="32.4" y="170.2">美标</text>
<text x="44.3" y="191.6">单点下主地</text>
</g>
<g font-size="1.1">
<text x="55.9" y="46.4">AGND</text>
<text x="84" y="162.7">470R</text>
<text x="92.7" y="162.5">470R</text>
<text x="7.4" y="185.3">GND shielding</text>
</g>
<g font-size="1">
<text x="266.9" y="4.4">REVISION RECORD</text>
<text x="181.4" y="8.6">MICBIAS0</text>
<text x="253.3" y="6.9">LTR</text>
<text x="264.5" y="6.9">ECO NO:</text>
<text x="278.7" y="6.9">APPROVED:</text>
<text x="288.4" y="6.9">DATE:</text>
<text x="51.1" y="16.8">VBAT</text>
<text x="43.4" y="22.8">C402</text>
<text x="47.7" y="22.6">4.7uF</text>
<text x="179.8" y="21.4">R414</text>
<text x="180.5" y="23.1">1K</text>
<text x="43.4" y="26.4">C403</text>
<text x="48.2" y="26.3">33pF</text>
<text x="48.1" y="33.2">U400</text>
<text x="52.2" y="32.8" transform="rotate(-90 52.2 32.8)">A2</text>
<text x="55.9" y="32.8" transform="rotate(-90 55.9 32.8)">B1</text>
<text x="59.6" y="32.8" transform="rotate(-90 59.6 32.8)">B3</text>
<text x="60.7" y="32.8">IC-AUDIO_AMP_D_YDA168B-PZ_YAMAHA</text>
<text x="179.5" y="31.2">R415</text>
<text x="179.6" y="32.9">1.5K</text>
<text x="196.2" y="31.9">C418</text>
<text x="196.5" y="34.8">33pF</text>
<text x="14.3" y="37.3">AU_HPL</text>
<text x="22.3" y="36.9">[5,7]</text>
<text x="30" y="36.8">C400</text>
<text x="30" y="38.5">22nF</text>
<text x="46.7" y="37">A1</text>
<text x="49" y="37.6">IN+</text>
<text x="52.7" y="36" transform="rotate(-90 52.7 36)">VDD</text>
<text x="56.5" y="36.8" transform="rotate(-90 56.5 36.8)">AGND</text>
<text x="60.2" y="36.7" transform="rotate(-90 60.2 36.7)">PGND</text>
<text x="60.3" y="37.6">OUT+</text>
<text x="64.3" y="37">A3</text>
<text x="71.6" y="37.6">1</text>
<text x="74.7" y="37.6">2</text>
<text x="98.5" y="37">[8]</text>
<text x="104.6" y="37.3">SPEAKER+</text>
<text x="130.4" y="39.1">AU_VIN0_P</text>
<text x="140.5" y="38.7">[5]</text>
<text x="160.9" y="38.6">C416</text>
<text x="165.9" y="38.8">100nF</text>
<text x="186.1" y="40.6">BLM15AG102SN1D</text>
<text x="189.4" y="37.2">B412</text>
<text x="233.7" y="38.6">[8]</text>
<text x="239.8" y="39.1">MIC1+</text>
<text x="21.7" y="42.6">HT400</text>
<text x="30.2" y="42.9">C401</text>
<text x="30.2" y="44.8">22nF</text>
<text x="46.6" y="43.2">C1</text>
<text x="49" y="43.8">IN-</text>
<text x="52.7" y="46.8" transform="rotate(-90 52.7 46.8)">CTRL</text>
<text x="60.2" y="46.8" transform="rotate(-90 60.2 46.8)">PL</text>
<text x="60.7" y="43.8">OUT-</text>
<text x="64.3" y="43.2">C3</text>
<text x="71.6" y="43.8">1</text>
<text x="74.7" y="43.8">2</text>
<text x="98.5" y="43.1">[8]</text>
<text x="104.6" y="43.5">SPEAKER-</text>
<text x="176.8" y="45.2" transform="rotate(-90 176.8 45.2)">C417</text>
<text x="196.2" y="45.1">C419</text>
<text x="22.9" y="53.6">[3]</text>
<text x="52.2" y="49.2" transform="rotate(-90 52.2 49.2)">C2</text>
<text x="59.6" y="49.2" transform="rotate(-90 59.6 49.2)">B2</text>
<text x="83.4" y="49.2">C404</text>
<text x="83.4" y="50.3">1nF</text>
<text x="89" y="49.2">C405</text>
<text x="89" y="50.3">1nF</text>
<text x="129" y="53.4">AU_VIN0_N</text>
<text x="139.3" y="53">[5]</text>
<text x="159.6" y="52.9">C415</text>
<text x="164.7" y="53">100nF</text>
<text x="177" y="51.1" transform="rotate(-90 177 51.1)">4.7uF</text>
<text x="189.4" y="51.5">B413</text>
<text x="196.1" y="49">100pF</text>
<text x="234.4" y="53">[8]</text>
<text x="240.4" y="53.4">MIC1-</text>
<text x="12.8" y="54.1">AU_SPK_EN</text>
<text x="178.9" y="58.5">R412</text>
<text x="186.1" y="54.9">BLM15AG102SN1D</text>
<text x="197" y="59.2">C420</text>
<text x="34.3" y="61.6" transform="rotate(-90 34.3 61.6)">100K</text>
<text x="37.5" y="61.6" transform="rotate(-90 37.5 61.6)">R400</text>
<text x="178.6" y="60.6">1.5K</text>
<text x="197.1" y="62.2">33pF</text>
<text x="178.7" y="74.1">1K</text>
<text x="178.9" y="72.3">R413</text>
<text x="220.1" y="97">MICBIAS1</text>
<text x="48.2" y="103.7">VIO18_PMU</text>
<text x="221.7" y="106.1" transform="rotate(-90 221.7 106.1)">R417</text>
<text x="193.9" y="113.6">[5]</text>
<text x="201.8" y="113.7">C421</text>
<text x="207.3" y="113.8">100nF</text>
<text x="216.7" y="109.8">C423</text>
<text x="216.7" y="111.8">33pF</text>
<text x="221.4" y="108.3" transform="rotate(-90 221.4 108.3)">1K</text>
<text x="227.5" y="113.5">C426</text>
<text x="233.1" y="113.8">4.7uF</text>
<text x="49.9" y="114.8" transform="rotate(-90 49.9 114.8)">R406</text>
<text x="53.1" y="114.8" transform="rotate(-90 53.1 114.8)">470K</text>
<text x="55.5" y="119.7">R407</text>
<text x="94.3" y="120">[7]</text>
<text x="101.2" y="119.8">B409</text>
<text x="128.8" y="119.8">[7]</text>
<text x="183.6" y="114.2">AU_VIN1_N</text>
<text x="216.7" y="119.7">C424</text>
<text x="224.7" y="118.1">R418</text>
<text x="224.8" y="119.8">1.5K</text>
<text x="55.8" y="122.9">47K</text>
<text x="87.2" y="120.4">PIN1</text>
<text x="102.5" y="121.9">MCB1005B102EBP</text>
<text x="134.4" y="120.4">HP_MIC</text>
<text x="183.7" y="125.9">AU_VIN1_P</text>
<text x="193.9" y="125.4">[5]</text>
<text x="201.8" y="125.4">C422</text>
<text x="207.5" y="125.3">100nF</text>
<text x="216.7" y="121.7">100pF</text>
<text x="228" y="125.2">[7]</text>
<text x="7.2" y="131">JACK-EAR-6PIN-J301-0A-R06G1ZL-JHEC</text>
<text x="17" y="129">J400</text>
<text x="63.9" y="129.5" transform="rotate(-90 63.9 129.5)">T400</text>
<text x="124.4" y="126.5" transform="rotate(-90 124.4 126.5)">T403</text>
<text x="203.3" y="131.3">1K</text>
<text x="205.5" y="131.5">R416</text>
<text x="216.7" y="129">C425</text>
<text x="217.3" y="131">33pF</text>
<text x="234.7" y="126.2">HP_MIC</text>
<text x="30.2" y="136.2">1B</text>
<text x="30.2" y="137.5">1A</text>
<text x="127.8" y="136.6">靠近IC</text>
<text x="185.4" y="132.7">ACCDET</text>
<text x="194.1" y="132.2">[5]</text>
<text x="30.2" y="139.9">3</text>
<text x="30.2" y="142.4">4</text>
<text x="54.1" y="143.6">MCB1005B102EBP</text>
<text x="57.3" y="140.2">B404</text>
<text x="121.7" y="143.6">MCB1005B102EBP</text>
<text x="124.9" y="140.2">B410</text>
<text x="144.1" y="140.8">R410</text>
<text x="153.7" y="141.4">[5]</text>
<text x="158.7" y="142.4">AU_HPR</text>
<text x="30.2" y="150">2</text>
<text x="30.2" y="147.4">5</text>
<text x="54.1" y="149.2">MCB1005B102EBP</text>
<text x="57.3" y="145.8">B405</text>
<text x="121.7" y="149.2">MCB1005B102EBP</text>
<text x="124.9" y="145.8">B411</text>
<text x="144.1" y="146.4">R411</text>
<text x="144.5" y="144">33R</text>
<text x="144.5" y="149.6">33R</text>
<text x="153.2" y="146.6">[5,7]</text>
<text x="159.2" y="147.6">AU_HPL</text>
<text x="50.5" y="155">[7]</text>
<text x="55.6" y="155.7">PIN2</text>
<text x="88.2" y="154.8">R408</text>
<text x="96.9" y="154.8">R409</text>
<text x="50.7" y="158.8">[7]</text>
<text x="55.6" y="159.4">PIN1</text>
<text x="74.7" y="156.5">T401</text>
<text x="80.3" y="156.4">T402</text>
<text x="88.1" y="157.3">470R</text>
<text x="96.8" y="157.3">470R</text>
<text x="105.7" y="157.1">C413</text>
<text x="105.7" y="158.2">33pF</text>
<text x="111.9" y="157.1">C414</text>
<text x="111.9" y="158.2">33pF</text>
<text x="159.8" y="161.3" transform="rotate(-90 159.8 161.3)">SPKL</text>
<text x="189.8" y="161.3">AU_HSP</text>
<text x="198.2" y="160.2">[5]</text>
<text x="222.2" y="160">B414</text>
<text x="272.9" y="161.9" transform="rotate(-90 272.9 161.9)">P400</text>
<text x="234.1" y="167">C427</text>
<text x="22.7" y="170.6">PIN2</text>
<text x="29.7" y="170.1">[7]</text>
<text x="53.6" y="168.2">C409</text>
<text x="59.6" y="168.1">100pF</text>
<text x="159.8" y="169.3" transform="rotate(-90 159.8 169.3)">SPKR</text>
<text x="189.7" y="173.7">AU_HSN</text>
<text x="198.2" y="172.6">[5]</text>
<text x="222.4" y="172.8">B415</text>
<text x="233.8" y="169.7">100pF</text>
<text x="159.8" y="176.1" transform="rotate(-90 159.8 176.1)">MIC</text>
<text x="230.7" y="176.4">C428</text>
<text x="230.8" y="179.1">33pF</text>
<text x="237.9" y="176.5">C429</text>
<text x="238.2" y="179.1">33pF</text>
<text x="243.1" y="176.9">T404</text>
<text x="249" y="176.9">T405</text>
<text x="272.9" y="174.3" transform="rotate(-90 272.9 174.3)">P401</text>
<text x="6" y="183.5">POLE4_J</text>
<text x="14.7" y="182.7">[5]</text>
<text x="18.3" y="182.6">3.3K</text>
<text x="26.8" y="182.8">R405</text>
<text x="52.4" y="182.6">R403</text>
<text x="59.4" y="182.7">0R</text>
<text x="160" y="182" transform="rotate(-90 160 182)">GND</text>
<text x="27" y="189.2">DRC&lt;0.3ohm</text>
<text x="37.2" y="189.2" transform="rotate(-90 37.2 189.2)">2</text>
<text x="42.3" y="187.6">D400</text>
<text x="42.4" y="190.3">NC</text>
<text x="108.9" y="190.3">COMPANY:</text>
<text x="37.2" y="192.3" transform="rotate(-90 37.2 192.3)">1</text>
<text x="51.7" y="194.4">R402</text>
<text x="58.8" y="194.5">0R</text>
<text x="68.9" y="194.5">[17]</text>
<text x="75.5" y="195.3">FM_RX_N_6625</text>
</g>
<g font-size=".9">
<text x="27" y="137.6">GND</text>
<text x="27.2" y="142.2">DET</text>
<text x="27.5" y="139.9">R</text>
<text x="27.2" y="149.9">MIC</text>
<text x="28.2" y="147.3">L</text>
</g>
<g font-size=".8">
<text x="68" y="39">HPZ1608D601-R50T(f)</text>
<text x="71.3" y="36.1">B400</text>
<text x="68.8" y="45.1">HPZ1608D601-R50T(f)</text>
<text x="71.3" y="42.4">B401</text>
<text x="26.6" y="191.3">BLM18PG181SN1D</text>
<text x="32.4" y="192.4">B408</text>
</g>
</svg>
